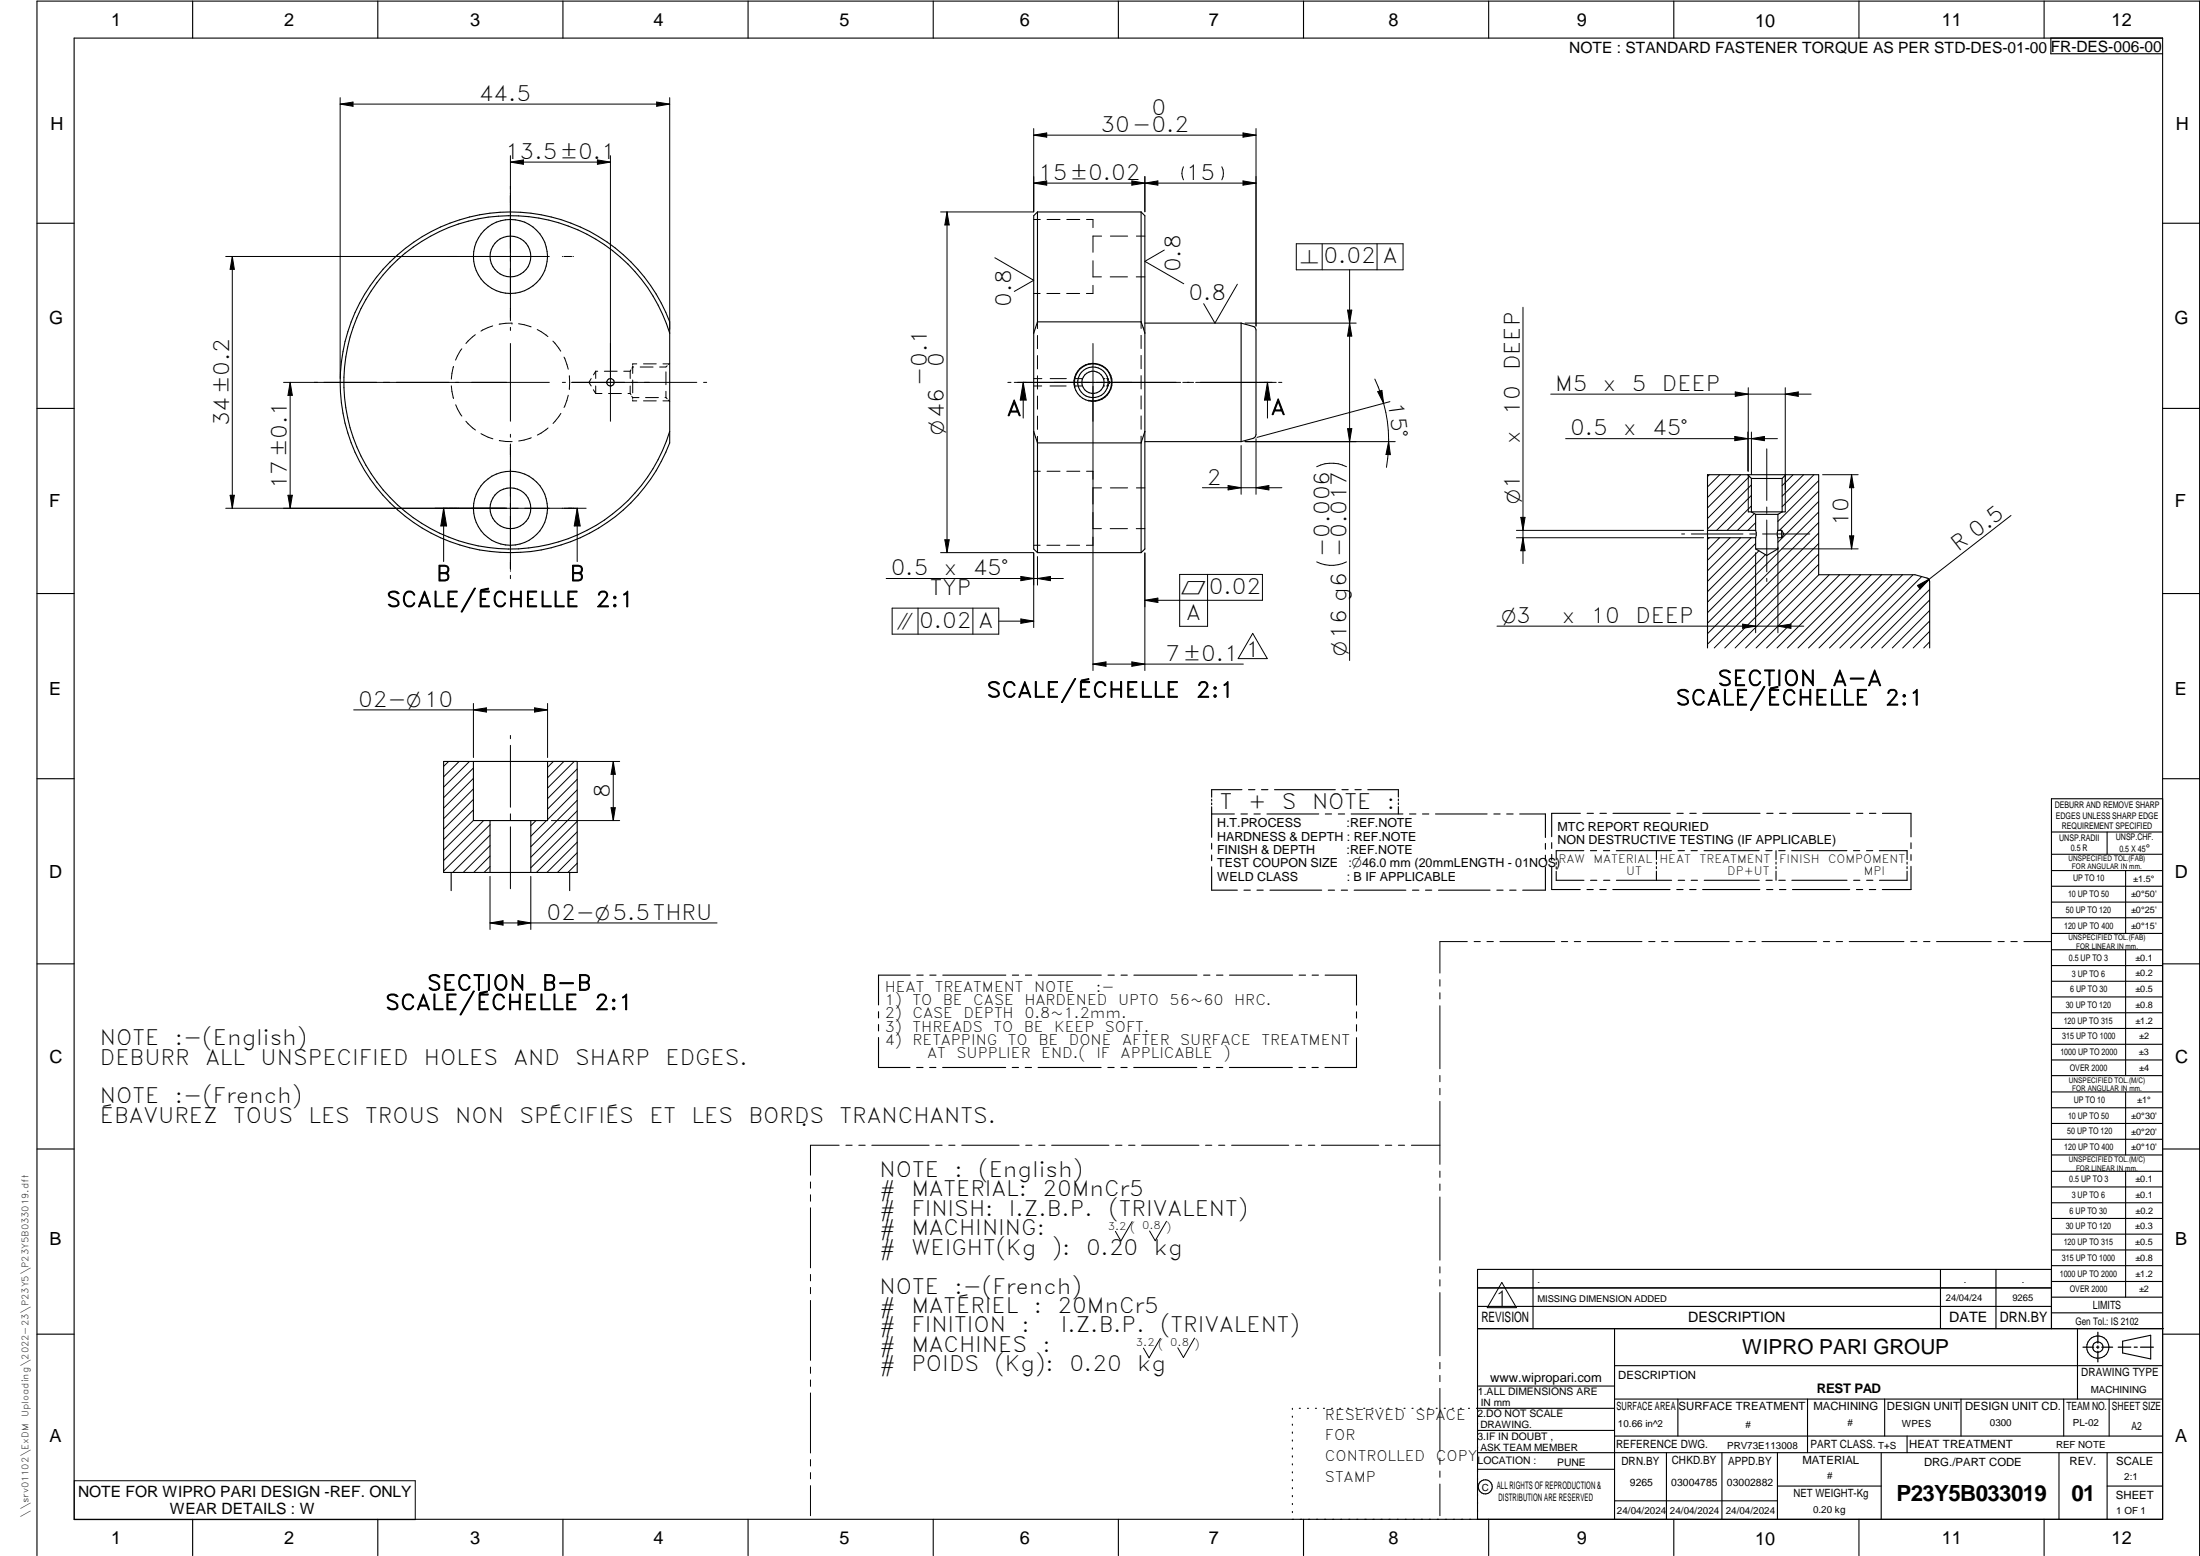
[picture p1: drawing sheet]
<svg xmlns="http://www.w3.org/2000/svg" width="594mm" height="420mm" viewBox="0 0 594 420" stroke-linecap="round" stroke-linejoin="round" font-family="sans-serif">
<g fill="none" stroke="#000" stroke-width=".3">
<path d="M20 10.3h564v400h-564zM52 .3v10M102 .3v10M152 .3v10M202 .3v10M252 .3v10M302 .3v10M352 .3v10M402 .3v10M452 .3v10M502 .3v10M552 .3v10"/>
<path d="M553.8 10.3v4.2h30.2M280.2 57.2l-1.1 1.1v90l1.1 .9M280.2 57.2v29.7M280.2 57.2h27.9M308.1 57.2v29.7M308.1 57.2l1.1 1.1v90l-1.1 .9M10 60.3h10M105.3 70.7a46 46 0 0 1 75.5 16.2v32.7a46 46 0 0 1-67.9 22.3 46 46 0 0 1-7.6-71.2zM584 60.3h10M180.8 90a45 45 0 0 0-69.2-23.3 45 45 0 0 0 0 73.1 45 45 0 0 0 69.2-23.3M280.2 86.9l-1.1 3.1M280.2 86.9h27.9"/>
<path d="M308.1 86.9l1.1 3.1M309.2 87.2h25.9M335.1 87.2l3.7 1.1 .4 .8v28.3l-.4 .8-.4 .2-3.3 .9M335.1 87.2v32.1M10 110.3h10M279.1 116.5l1.1 3.1M280.2 119.6v29.6M280.2 119.6h27.9M308.1 119.6v29.6M309.2 116.5l-1.1 3.1M309.2 119.3h25.9M584 110.3h10"/>
<path d="M472 128.2l.9 1M472.9 129.2v9l1.2 .7M472.9 129.2h8.3M474.1 138.9v4.3M474.1 138.9h6M480.1 138.9v4.3M481.2 129.2v9l-1.1 .7M482.1 138.2h-10M482.2 128.2l-1 1M280.2 149.2h27.9M461.1 143.2h13M461.1 145.2h13"/>
<path d="M474.1 143.2l.2 1.3-.2 .7M474.1 148.2h6M474.1 145.2v3M480.1 143.2h1M480.1 143.2l-.2 .6 .2 1.4M480.1 148.2l-3 1.8-3-1.8M480.1 145.2v3M480.1 145.2h1M481.1 143.2v2M481.1 143.2l.6 1-.6 1M10 160.3h10M521.1 175v-17.9l-.4-.8-3.6-1.1h-26v-27h-30v46.8"/>
<path d="M584 160.3h10M10 210.3h10M119.8 205.6h36.1v30h-36.1zM127.8 205.6v16h20.1v-16M327.2 219.8h6.1M327.2 215.8v.5M327.2 216.8v.5M327.2 217.8v8.3M335.1 219.8h1.7M335.4 213.2h-8.2v2.1M337.1 213.2h1.8M338.6 219.8h1.7"/>
<path d="M340.6 213.2h1.8M342.1 219.8h14M344.2 213.2h16.4M357.9 219.8h1.7M361.4 219.8h1.7M362.4 213.2h1.7M364.9 219.8h13.9M365.9 213.2h1.7M369.4 213.2h8.2v2M377.6 215.8v.4M377.6 216.8v.5M377.6 217.8v2"/>
<path d="M380.6 219.8h1.7M384.1 219.8h1.7M387.6 219.8h14M403.4 219.8h1.7M406.9 219.8h1.7M410.4 219.8h6.9v6.3M426.8 219.6h-7.8v6.3M428.6 219.6h1.7M432 219.6h1.8M435.6 219.6h15.4M452.8 219.6h1.7M456.3 219.6h1.7"/>
<path d="M459.8 219.6h15.5M477.1 219.6h1.7M480.6 219.6h1.7M484.1 219.6h15.4M501.3 219.6h1.7M504.8 219.6h1.8M508.3 219.6h7.7v6.4M584 215.7h-30v143.1M584 210.3h10M121.8 235.6v4.9M132.3 221.6v14M143.3 221.6v14"/>
<path d="M153.8 235.6v4.9M327.2 227.7v1.6M327.2 230.9v1.5M327.2 234.1v6.3h6.9M417.3 227.8v1.5M417.3 230.9v1.6M417.3 234.1v6.3h-6.1M419 227.5v1.6M419 230.7v1.6M419 233.9v6.3h7.7M420.2 235.3v2.4h7.5M420.2 232.8v.6"/>
<path d="M420.2 234.1v.5M427.7 229.7h-7.5v2.5M429.5 229.7h1.7M429.5 237.7h1.7M433 229.7h1.7M433 237.7h1.7M436.4 229.7h15M436.5 237.7h14.9M447.3 229.7v2.4M447.3 232.8v.5M447.3 234v.6M447.3 235.2v2.5"/>
<path d="M453.1 229.7h1.8M453.2 237.7h1.7M456.6 229.7h1.7M456.7 237.7h1.7M460.2 229.7h14.8M460.2 237.7h14.9M476.8 229.7h1.7M476.9 237.7h1.7M479.6 229.7v2.4M479.6 232.8v.5M479.6 234v.6M479.6 235.2v2.5"/>
<path d="M480.3 229.7h1.7M480.3 237.7h1.8M483.8 229.7h14.9M483.9 237.7h14.9M500.5 229.7h1.7M500.5 237.7h1.7M504 229.7h1.7M504.1 237.7h1.6M507.5 229.7h7.5v2.4M515 232.8v.5M515 234v.6M515 235.2v2.5h-7.5"/>
<path d="M516 227.6v1.6M516 230.8v1.5M516 233.9v6.3h-7.7M554 224.7h30M554 230.7h30M554 235.1h30M554 239.3h30M569 224.7v6M574 235.1v17M335.9 240.4h1.7M339.4 240.4h1.7M342.9 240.4h14"/>
<path d="M358.7 240.4h1.7M362.2 240.4h1.7M365.7 240.4h13.9M381.4 240.4h1.8M384.9 240.4h1.7M388.4 240.4h14M404.2 240.4h1.7M407.7 240.4h1.7M428.5 240.2h1.7M432 240.2h1.7M435.5 240.2h15.5M452.8 240.2h1.7"/>
<path d="M456.3 240.2h1.7M459.8 240.2h15.4M477 240.2h1.7M480.5 240.2h1.8M484 240.2h15.5M501.3 240.2h1.7M504.8 240.2h1.7M554 243.6h30M554 247.8h30M554 252.1h30M554 256.5h30M574 256.5v33.9"/>
<path d="M10 260.3h10M237.2 273.2v1.7M237.2 276.6v1.8M245.8 263.3h-8.6v8.1M247.6 263.3h1.7M251.1 263.3h1.7M254.6 263.3h17M273.4 263.3h1.7M276.9 263.3h1.7M280.4 263.3h17M299.2 263.3h1.7M302.7 263.3h1.7"/>
<path d="M306.2 263.3h17M325 263.3h1.7M328.5 263.3h1.7M332 263.3h17M350.8 263.3h1.7M354.3 263.3h1.7M357.8 263.3h8.5v8.1M366.3 273.2v1.7M366.3 276.7v1.7M554 260.7h30M554 265h30M554 269.2h30"/>
<path d="M554 273.5h30M554 277.7h30M584 260.3h10M237.2 280.2v8h8.5M247.5 288.2h1.8M251 288.2h1.7M254.5 288.2h17.1M273.3 288.2h1.7M276.9 288.2h1.6M280.3 288.2h17M299.2 288.2h1.7M302.7 288.2h1.7"/>
<path d="M306.1 288.2h17.1M325 288.2h1.7M328.5 288.2h1.7M332 288.2h17M350.8 288.2h1.7M354.3 288.2h1.7M366.3 280.2v8h-8.5M554 282h30M554 286.2h30M554 290.4h30M554 294.9h30M554 299.1h30"/>
<path d="M574 294.9v17M10 310.3h10M554 303.4h30M554 307.6h30M554 311.9h30M554 316.3h30M574 316.3v34M584 310.3h10M554 320.5h30M554 324.8h30M554 329h30M554 333.2h30"/>
<path d="M554 337.5h30M399 358.8h185.2M399 352.8h155M399 347.8h155M414 342.8v16M436 358.8v51.5M524 342.8v16M539 342.8v16M554 341.8h30M554 346h30M554 350.3h30M554 354.5h30"/>
<path d="M554 342.8h-155v67.5M561 358.8v19M10 360.3h10M399 374.3h37M436 377.8h148M453.1 377.8v10M488.1 377.8v14.5M508.9 377.8v10M529.5 377.8v10M557.3 377.8v10M569.5 377.8v10M573.2 362.2l7.6-1.6v6.3l-7.6-1.6z"/>
<path d="M584 368.8h-148M584 360.3h10M349 380.3v.3M349 382.4v.3M349 384.6v.3M349 386.7v.3M349 388.8v.3M349 391v.3M349 393.1v.3M349 395.3v.3M349 397.4v.3M349 399.5v.3"/>
<path d="M350.9 380.3h.2M353.1 380.3h.2M355.2 380.3h.3M357.4 380.3h.3M359.6 380.3h.3M361.7 380.3h.3M363.9 380.3h.3M366.1 380.3h.3M368.3 380.3h.2M370.4 380.3h.3M372.6 380.3h.3M374.8 380.3h.3"/>
<path d="M376.9 380.3h.4M379.1 380.3h.3M381.3 380.3h.3M383.4 380.3h.4M385.6 380.3h.3M387.8 380.3h.3M390 380.3h.3M392.2 380.3h.3M394.3 380.3h.3M396.5 380.3h.3M398.7 380.3h37.3M399 396.7h37"/>
<path d="M399 392.3h185M399 386.2h37M436 387.8h148M450 392.3v18M465 392.3v18M480 392.3v18M508 392.3v18M515 387.8v4.5M556 392.3v18M569 392.3v18M52 410.3v9.7M102 410.3v9.7"/>
<path d="M152 410.3v9.7M202 410.3v9.7M252 410.3v9.7M302 410.3v9.7M349 401.7v.3M349 403.8v.4M349 406v.3M349 408.1v.3M352 410.3v9.7M402 410.3v9.7M436 405.3h44M452 410.3v9.7"/>
<path d="M480 401.3h28M502 410.3v9.7M552 410.3v9.7M569 401.3h15M10 420v-419.7h584v419.7"/>
<circle cx="137.8" cy="69.2" r="5.5"/>
<circle cx="137.9" cy="69.2" r="10"/>
<circle cx="164.8" cy="103.2" r="1.01"/>
<circle cx="295.1" cy="103.3" r="4.1"/>
<circle cx="295.2" cy="103.3" r="2.99"/>
<circle cx="295.2" cy="103.2" r="5.1"/>
<circle cx="137.8" cy="137.2" r="5.5"/>
<circle cx="137.8" cy="137.2" r="10"/>
<circle cx="566.5" cy="363.7" r="1.39"/>
<circle cx="566.5" cy="363.8" r="3"/>
<circle cx="401.1" cy="401.5" r="1.9"/>
</g>
<g fill="none" stroke="#000" stroke-width=".27">
<path d="M91.9 28.1h88.9M91.9 26.4v75.8M91.9 28.1l3.4-.5v1.1zM177.3 27.6l3.5 .5-3.5 .6zM180.8 26.4v62.5M279.1 34.7v22.5M279.1 36.5l3.6-.6v1.1zM279.1 36.5h60.1M335.7 35.9l3.5 .6-3.5 .5zM339.2 34.7v53.4M137.8 42v44.6M137.8 43.8h27"/>
<path d="M137.8 43.8l3.5-.6v1.2zM161.3 43.2l3.5 .6-3.5 .6zM164.8 42v71.7M254 57.2h25.1M255.7 57.2v92M255.7 57.2l.6 3.5h-1.2zM279.1 59.3h1.8M279.1 49.4l3.6-.5v1.1zM279.1 49.4h60.1M282.7 59.3h3.6M288.1 59.3h3.5M293.4 59.3h1.7v2.2"/>
<path d="M305.6 48.9l3.6 .5-3.6 .6zM309.2 47.7v9.5M309.2 49.4l3.5-.5v1.1zM319.6 45a3.9 3.9 0 0 0 0 3.6M329.9 45a3.9 3.9 0 0 1 0 3.6M335.7 48.9l3.5 .5-3.5 .6zM61 69.3h87.3M62.7 69.3v67.9M62.7 69.3l.6 3.4h-1.2zM151.8 69.3h.1M152.3 69.3h2.1M154.7 69.3h.1"/>
<path d="M268.6 69.6l10.5 6.1-5.2 3M279.1 79.2h1.8M282.7 79.2h3.5M288 79.2h3.5M295.1 70.4v4.4M295.1 77v2.2h-1.7M295.1 74.8h2.3M297.5 63.8l-2.4-.1v4.4M299.8 74.8h4.7M299.8 63.8h4.7M306.8 74.8h2.4M306.9 63.8h2.3"/>
<path d="M314.4 67.5l-5.2 3.1 10.5 6M334.1 76.8l-6 10.4-3.1-5.2M350 65.8h28.9v7.1h-28.9zM357 65.8v7.1M364.4 72.9v105.5M371.8 65.8v7.1M122.5 98.9l-.6 3.5M124.7 94.2l-1.7 3M128.3 90.4l-2.5 2.4M133 88l-3.1 1.4M137.8 92.8v20.9M137.8 88.4v.8"/>
<path d="M138.3 87.2h.1M138.3 87.2l-3.5 .3M140 87.4l3.4 .9M145.1 89l2.8 1.9M149.3 92.1l2.1 2.7M152.3 96.4l1.2 3.3M170.4 99.9l-.2 .3M170.9 98.8v2M171.1 99.1h-.2l-.3 .3M172 98.3h-1.1v.2M172.9 99.1h3.5M173.8 98.3h3.4"/>
<path d="M179 98.3h1.7M180.2 98.8l-.4 .3h-1.7M180.8 98.1l-.3 .3M280.2 86.9v1.8M280.2 90.6v3.5M280.2 96v3.6M295.1 92.8v88.3M308.1 86.9v1.8M308.1 90.6v3.5M308.1 96v3.6M336.2 87.2h30M363.9 83.7h1.1l-.6 3.5z"/>
<path d="M364.4 87.2l.6 3.6h-1.1zM411.3 83v69.2M76.6 103.3h71.7M78.4 103.3v33.9M78.4 103.3l.5 3.5h-1.1zM121.9 104.2l.6 3.4M123.1 109.3l1.6 3.1M125.8 113.7l2.6 2.4M129.9 117.1l3.2 1.4M134.8 119l3.5 .3M137.8 117.3v.8M137.8 119.9v33.9"/>
<path d="M143.5 118.2l-3.4 .9M148 115.6l-2.9 1.9M151.5 111.6l-2.2 2.7M151.8 103.3h.9M153.5 106.7l-1.2 3.3M153.7 104.9h.1M153.7 101.5v3.4M154.3 103.3h33.9M159.6 102.2l-.6 1.1 .6 .9M160.2 105.2l.7 1.1M160.9 100.2h.5M160.9 100.2v2"/>
<path d="M160.9 104.2v2.1M160.9 106.3h1.7M160.9 100.2l-.6 1M163.2 100.2h3.5M164.3 106.3h3.5M168.4 100.2h1.8M169.6 106.3h.6M170.2 100.2v2M170.2 104.2v2.1M170.2 106.3l.2 .3M170.6 107l.3 .4M170.9 107.4v.2"/>
<path d="M170.9 107.9v.3h1.1M170.9 102.6v3.5M170.9 107.4h1.6M173.8 108.2h3.4M174.3 107.4h3.5M179 108.2h1.7M179.6 107.4h.2M179.8 107.4l.4 .3M179.8 100.4v3.5M179.8 105.7v1.7M180.5 108l.3 .4M190 103.3h.8"/>
<path d="M272.2 103.3h.8M273.9 103.3h44.9M276.3 103.3l.8 4.7h-1.6zM276.3 103.3v9.6M279.1 102.2h2.2M279.1 104.2h2.2M280.2 101.5v3.6M280.2 106.9v3.6M280.2 112.4v3.6M280.2 117.8v1.8M283.5 104.2h4.4M283.6 102.2h4.3"/>
<path d="M290.1 104.2h2.2M290.2 102.2h2.1M290.3 104.5a5 5 0 0 1 4.4-6.3 5 5 0 0 1 5.4 5.5 5 5 0 0 1-6.2 4.4M298 104.2h.3M298 102.2h.4M298.8 104.2h.4M298.8 102.2h.4M299.2 102.2l.1 .4M299.2 102.2v.7M299.2 103.6v.6M299.3 103.9l-.1 .3M299.6 103l.2 .3-.3 .3"/>
<path d="M308.1 101.4v3.6M308.1 106.9v3.5M308.1 112.3v3.6M308.1 117.8v1.8M319.4 103.3h2.9M322.9 103.3h21.7M336.2 119.3h40.6M339.2 118.4v15.1M342.3 103.3v9.6M342.3 103.3l.7 4.7h-1.5zM345.3 103.3h.9M363.9 115.7h1.1l-.6 3.6z"/>
<path d="M371.3 102.4l1.7 4.3 .6 2.2M372 105.7l1.2-.3 .4 3.5zM373.6 108.9a39.3 39.3 0 0 1 .8 17.3M375 119.3l.4 3.5-1.1-.1zM375.3 108.5l-35.9 9.6M418.8 106.4h70.3M422.8 118.4h57.2M468.5 117.9l3.5 .5-3.5 .6zM468.6 105.8l3.5 .6-3.5 .6zM472 116.7v10.5M472.1 104.7v22.6M472.9 118.4l3.6-.5v1.1z"/>
<path d="M472.9 116.7v11.4M482.1 104.7v33.5M482.1 106.4l3.5-.6v1.2zM61 137.2h97.3M62.1 133.7h1.2l-.6 3.5zM77.8 133.7h1.1l-.5 3.5zM119.8 137.2l.8 4.8h-1.6zM119.8 137.2v14.4M155.9 137.2v14.4M155.9 137.2l.8 4.8h-1.6zM279.1 127.3h1.8M282.7 127.3h3.6"/>
<path d="M288.1 127.3h3.5M293.4 127.3h1.7M295.1 131.7h2.4M299.8 131.7h4.7M306.9 131.7h2.3M324.7 131.7h21.5M331.6 131.1l3.5 .6-3.5 .6zM335.1 120.3v13.2M339.2 131.7l3.4-.6v1.2zM363.6 126a9 9 0 0 0-8 0M410.7 139.7h1.1l-.5 3.5zM461.6 128.2l-.5 .5"/>
<path d="M464.4 128.2l-3.3 3.3M467.2 128.2l-6.1 6.1M470.1 128.2l-9 9M472.1 128.3v9.9M472.4 128.7l-11.3 11.3M472.9 133.8l-9.4 9.4M472.9 130.9l-11.8 11.9M472.9 136.6l-6.5 6.6M473.7 138.7l-4.5 4.5M477.1 121.2v13.9M477.1 136.9v1.7M484.2 128.2l-3 2.9"/>
<path d="M487 128.2l-5.8 5.8M489.8 128.2l-8.6 8.6M491.1 129.8l-11 11M491.1 132.6l-10.6 10.6M491.1 135.4l-11 11M491.1 138.3l-30 30M492.2 128.2h9.6M500 128.2l.6 3.5h-1.2zM500 128.2v20M543 139.2l-22.9 17.9M137.8 154.1v.2M137.8 155.4v.9"/>
<path d="M239.3 156.2h47.8M254 149.2h25.1M255.1 145.8h1.2l-.6 3.4zM275.7 155.7l3.4 .5-3.4 .6zM279.1 147.2h1.8M279.1 149.3v20.2M280.2 150.3v7.7M280.2 156.2l3.5-.5v1.1zM282.7 147.2h3.5M288 147.2h3.5M293.4 147.2h1.7M295.1 142.7h2.3"/>
<path d="M299.8 142.7h4.7M306.8 142.7h2.4M309.2 149.3v31.8M326.1 155.1v14h-7.5v-14h22.3v7h-31.7M363.6 151.7a9 9 0 0 1-8 0M409.5 145.2h50.5M409.5 143.2h50.5M411.3 145.2l.5 3.5h-1.1zM454.1 144.2h.8M456.7 144.2h14M461.6 145.2l-.5 .4M464.3 145.2l-3.2 3.3"/>
<path d="M467.2 145.2l-6.1 6.1M470 145.2l-8.9 8.9M472.5 144.2h1.7M472.9 145.2l-11.8 11.8M474.1 146.8l-13 13M474.1 141.1l-2.1 2.1M474.1 149.3v21.6M475 148.7l-13.9 13.9M475.9 144.2h12.8M476.8 149.8l-15.7 15.6M477.1 140.4v14M477.1 156.2v.8"/>
<path d="M480.1 147.7v23.2M481.2 148.2h20.6M491.1 141.1l-30 30M491.1 143.9l-30 30M491.1 146.8l-28.2 28.2M491.1 149.6l-25.4 25.4M491.1 152.4l-22.6 22.6M491.1 155.2l-19.7 19.8M494 155.2l-19.8 19.8M496.8 155.2l-19.8 19.8M499.4 144.7h1.2l-.6 3.5zM499.6 155.2l-19.7 19.8"/>
<path d="M502.4 155.2l-19.7 19.8M505.3 155.2l-19.8 19.8M508.1 155.2l-19.7 19.8M510.9 155.2l-19.7 19.8M513.8 155.2l-19.8 19.8M516.6 155.2l-19.8 19.8M517.8 158.1l3.1-1.7-2.4 2.6zM518.9 155.7l-19.2 19.3M520.9 156.5l-18.4 18.5M521.1 159.2l-15.8 15.8M240.9 164.2h28.8v7h-28.8zM247.9 164.2v7"/>
<path d="M262.7 164.2v7M269.7 167.7h9.4M275.7 167.1l3.4 .6-3.4 .6zM295.1 179.3h40.6M295.1 179.3l3.6-.6v1.2zM305.6 178.7l3.6 .6-3.6 .6zM309.2 162.1l3.5-.6v1.2zM338.3 171l3.9 6.8h-7.9zM404.2 169.1h82.9M470.6 168.5l3.5 .6-3.5 .6zM480.1 169.1l3.5-.6v1.2zM521.1 162l-12.9 13"/>
<path d="M521.1 170.5l-4.5 4.5M521.1 164.8l-10.1 10.2M521.1 167.7l-7.3 7.3M521.1 173.3l-1.6 1.7M95.5 191.7h52.4M127.8 191.7l3.6-.6v1.2zM127.8 189.9v14.7M137.8 198.6v.9M144.3 191.1l3.6 .6-3.6 .6zM147.9 189.9v14.7M121.2 205.6l-1.4 1.3M124 205.6l-4.2 4.2"/>
<path d="M126.8 205.6l-7 7M127.8 207.4l-8 8M127.8 210.2l-8 8M127.8 213l-8 8.1M127.8 215.9l-8 8M127.8 218.7l-8 8M137.8 201.3v16.7M137.8 219.8v1.7M148.9 205.6h18.4M149.4 205.6l-1.5 1.6M152.3 205.6l-4.4 4.4M155.1 205.6l-7.2 7.2"/>
<path d="M155.9 207.6l-8 8M155.9 210.4l-8 8.1M155.9 213.3l-8 8M155.9 216.1l-12.6 12.5M155.9 218.9l-12.6 12.6M165 218.1h1.2l-.6 3.5zM165.6 205.6l.6 3.5h-1.2zM165.6 205.6v16M127.8 221.5l-8 8M130.6 221.6l-10.8 10.8M132.3 236.6v14.4M132.3 225.5l-10 10.1"/>
<path d="M132.3 228.3l-7.2 7.3M132.3 222.7l-12.5 12.5M132.3 231.1l-4.4 4.5M132.3 234l-1.6 1.6M137.8 223.3v16.7M143.3 236.6v14.4M144.7 221.6l-1.4 1.4M147.6 221.6l-4.3 4.2M148.9 221.6h18.4M155.9 221.8l-12.6 12.5M155.9 224.6l-11 11M155.9 227.4l-8.2 8.2"/>
<path d="M155.9 230.3l-5.4 5.3M155.9 233.1l-2.5 2.5M132.3 249.2l3.5-.6v1.2zM132.3 249.2h61.3M139.9 248.6l3.4 .6-3.4 .6zM396.2 254.3h-7.4v8.5M398.1 254.3h1.6M401.5 254.3h1.8M405 254.3h14.8M421.6 254.3h1.7M425.1 254.3h1.7M428.6 254.3h14.8"/>
<path d="M445.2 254.3h1.7M448.7 254.3h1.7M452.2 254.3h14.8M468.8 254.3h1.7M472.3 254.3h1.7M475.8 254.3h14.8M492.4 254.3h1.7M495.8 254.3h1.8M499.4 254.3h14.7M516 254.3h1.6M519.4 254.3h1.8M522.9 254.3h14.8"/>
<path d="M539.5 254.3h1.7M543 254.3h1.7M546.5 254.3h7.4M388.8 264.5v1.8M388.8 268.1v1.6M388.8 271.6v17M388.8 290.4v1.7M388.8 293.9v1.7M388.8 297.4v17M218.9 319.2v1.6M226.6 309.2h-7.7v8.1M228.4 309.2h1.7"/>
<path d="M231.9 309.2h1.7M235.4 309.2h15.5M252.7 309.2h1.7M256.2 309.2h1.7M259.7 309.2h15.5M277 309.2h1.7M280.5 309.2h1.7M284 309.2h15.5M301.2 309.2h1.8M304.8 309.2h1.7M308.3 309.2h15.5M325.5 309.2h1.7"/>
<path d="M329.1 309.2h1.6M332.6 309.2h15.4M349.8 309.2h1.7M353.3 309.2h1.7M356.8 309.2h15.5M374.1 309.2h1.7M377.6 309.2h1.7M381.1 309.2h7.7M388.8 316.2v1.7M388.8 319.7v1.7M218.9 322.6v1.8M218.9 326.1v16.2"/>
<path d="M305.7 329.9l-3 5.2-1.5-2.6M315 329.8l-3.1 5.2-1.5-2.6M388.8 323.2v17.1M218.9 344.1v1.8M218.9 347.6v1.7M218.9 351.2v16.1M388.8 342.1v1.6M388.8 345.6v1.7M388.8 349v17.1M405.5 346.3l4 6.8h-7.9zM218.9 369.1v1.7M218.9 372.6v1.8"/>
<path d="M218.9 376.1v16.2M313.3 361.4l-3 5.2-1.5-2.6M322.6 361.3l-3 5.3-1.6-2.7M388.8 367.9v1.7M388.8 371.4v1.7M388.8 374.9v17M20.1 399.8h92v10.5h-92zM218.9 394.1v1.8M218.9 397.6v1.7M388.8 393.7v1.7M388.8 397.2v1.7M218.9 401.2v8.1"/>
<path d="M388.8 400.7v8.6"/>
</g>
<path d="M566.5 359.7v3M562.5 363.8h2.9M566.1 363.8h.7M566.5 363.4v.7M566.5 364.9v2.8M567.6 363.8h2.9M572 363.8h3.4M576.3 363.8h.8M578 363.8h3.5" fill="none" stroke="#000" stroke-width=".34"/>
<g fill="#000">
<path d="M91.9 28.1l3.4-.5v1.1zM177.3 27.6l3.5 .5-3.5 .6zM279.1 36.5l3.6-.6v1.1zM335.7 35.9l3.5 .6-3.5 .5zM137.8 43.8l3.5-.6v1.2zM161.3 43.2l3.5 .6-3.5 .6zM279.1 49.4l3.6-.5v1.1zM305.6 48.9l3.6 .5-3.6 .6zM309.2 49.4l3.5-.5v1.1zM335.7 48.9l3.5 .5-3.5 .6zM62.7 69.3l.6 3.4h-1.2zM255.7 57.2l.6 3.5h-1.2z"/>
<path d="M363.9 83.7h1.1l-.6 3.5zM364.4 87.2l.6 3.6h-1.1zM78.4 103.3l.5 3.5h-1.1zM276.3 103.3l.8 4.7h-1.6zM342.3 103.3l.7 4.7h-1.5zM363.9 115.7h1.1l-.6 3.6zM372 105.7l1.2-.3 .4 3.5zM468.5 117.9l3.5 .5-3.5 .6zM468.6 105.8l3.5 .6-3.5 .6zM472.9 118.4l3.6-.5v1.1zM482.1 106.4l3.5-.6v1.2zM62.1 133.7h1.2l-.6 3.5z"/>
<path d="M77.8 133.7h1.1l-.5 3.5zM331.6 131.1l3.5 .6-3.5 .6zM339.2 131.7l3.4-.6v1.2zM375 119.3l.4 3.5-1.1-.1zM410.7 139.7h1.1l-.5 3.5zM500 128.2l.6 3.5h-1.2zM119.8 137.2l.8 4.8h-1.6zM155.9 137.2l.8 4.8h-1.6zM255.1 145.8h1.2l-.6 3.4zM275.7 155.7l3.4 .5-3.4 .6zM280.2 156.2l3.5-.5v1.1zM411.3 145.2l.5 3.5h-1.1z"/>
<path d="M499.4 144.7h1.2l-.6 3.5zM517.8 158.1l3.1-1.7-2.4 2.6zM275.7 167.1l3.4 .6-3.4 .6zM295.1 179.3l3.6-.6v1.2zM305.6 178.7l3.6 .6-3.6 .6zM309.2 162.1l3.5-.6v1.2zM470.6 168.5l3.5 .6-3.5 .6zM480.1 169.1l3.5-.6v1.2zM127.8 191.7l3.6-.6v1.2zM144.3 191.1l3.6 .6-3.6 .6zM165.6 205.6l.6 3.5h-1.2zM165 218.1h1.2l-.6 3.5z"/>
<path d="M132.3 249.2l3.5-.6v1.2zM139.9 248.6l3.4 .6-3.4 .6z"/>
</g>
<g font-size="6">
<text x="512.1" y="405.2">P23Y5B033019</text>
<text x="559.4" y="405.2">01</text>
</g>
<g font-size="5.7">
<text x="129.3" y="27.3">44.5</text>
<text x="297.2" y="35.6">30-0.2</text>
<text x="311" y="31">0</text>
<text x="136.4" y="42.9">13.5±0.1</text>
<text x="280.3" y="48.6">15±0.02</text>
<text x="320.2" y="48.6">15</text>
<text x="357.4" y="71.1">0.02 A</text>
<text x="318.8" y="73.6" transform="rotate(-90 318.8 73.6)">0.8</text>
<text x="273" y="82.8" transform="rotate(-90 273 82.8)">0.8</text>
<text x="321" y="81.1">0.8</text>
<text x="254.8" y="99.1" transform="rotate(-90 254.8 99.1)">0</text>
<text x="410.4" y="100" transform="rotate(-90 410.4 100)">DEEP</text>
<text x="250.3" y="104.3" transform="rotate(-90 250.3 104.3)">-0.1</text>
<text x="420" y="105.5">M5</text>
<text x="432.8" y="105.5">x</text>
<text x="440.6" y="105.5">5</text>
<text x="448.8" y="105.5">DEEP</text>
<text x="271.9" y="112.3">A</text>
<text x="343.1" y="112">A</text>
<text x="374.9" y="108.9" transform="rotate(83 374.9 108.9)">15°</text>
<text x="410.4" y="112.1" transform="rotate(-90 410.4 112.1)">10</text>
<text x="61.8" y="115.1" transform="rotate(-90 61.8 115.1)">34±0.2</text>
<text x="410.4" y="119.8" transform="rotate(-90 410.4 119.8)">x</text>
<text x="424" y="117.6">0.5</text>
<text x="438.4" y="117.6">x</text>
<text x="446.1" y="117.6">45°</text>
<text x="325.9" y="130.9">2</text>
<text x="77.5" y="132.1" transform="rotate(-90 77.5 132.1)">17±0.1</text>
<text x="499.1" y="142.2" transform="rotate(-90 499.1 142.2)">10</text>
<text x="528.7" y="149.2" transform="rotate(-38 528.7 149.2)">R 0.5</text>
<text x="240.5" y="155.4">0.5</text>
<text x="254.9" y="155.4">x</text>
<text x="262.7" y="155.4">45°</text>
<text x="359" y="150.5" transform="rotate(-90 359 150.5)">-0.006</text>
<text x="363.6" y="150.5" transform="rotate(-90 363.6 150.5)">-0.017</text>
<text x="117.8" y="156.9">B</text>
<text x="153.8" y="156.9">B</text>
<text x="251.1" y="160.6">TYP</text>
<text x="326.4" y="160.4">0.02</text>
<text x="104.3" y="163.9">SCALE/ÉCHELLE</text>
<text x="160.8" y="163.9">2:1</text>
<text x="320.3" y="167.3">A</text>
<text x="248.2" y="169.5">0.02 A</text>
<text x="421.8" y="168.2">x</text>
<text x="429.5" y="168.2">10</text>
<text x="441.6" y="168.2">DEEP</text>
<text x="314.7" y="178.4">7±0.1</text>
<text x="336.3" y="177.3">1</text>
<text x="463.8" y="185.2">SECTION</text>
<text x="494.8" y="185.2">A-A</text>
<text x="96.7" y="190.8">02-O10</text>
<text x="266.4" y="188.3">SCALE/ÉCHELLE</text>
<text x="322.9" y="188.3">2:1</text>
<text x="452.5" y="190.4">SCALE/ÉCHELLE</text>
<text x="509" y="190.4">2:1</text>
<text x="164.7" y="215.6" transform="rotate(-90 164.7 215.6)">8</text>
<text x="329.4" y="218.4">T</text>
<text x="337" y="218.4">+</text>
<text x="346.2" y="218.4">S</text>
<text x="354.3" y="218.4">NOTE</text>
<text x="374.5" y="218.4">:</text>
<text x="147.6" y="248.4">02-O5.5THRU</text>
<text x="115.3" y="267.4">SECTION</text>
<text x="146.3" y="267.4">B-B</text>
<text x="104" y="272.7">SCALE/ÉCHELLE</text>
<text x="160.5" y="272.7">2:1</text>
<text x="27" y="282.2">NOTE</text>
<text x="27" y="287.4">DEBURR</text>
<text x="47.2" y="282.2">:-(English)</text>
<text x="55.4" y="287.4">ALL</text>
<text x="70.3" y="287.4">UNSPECIFIED</text>
<text x="114.5" y="287.4">HOLES</text>
<text x="138.6" y="287.4">AND</text>
<text x="155.3" y="287.4">SHARP</text>
<text x="179.7" y="287.4">EDGES.</text>
<text x="27" y="297.9">NOTE</text>
<text x="47.2" y="297.9">:-(French)</text>
<text x="27" y="303.2">ÉBAVUREZ</text>
<text x="63" y="303.2">TOUS</text>
<text x="83.3" y="303.2">LES</text>
<text x="98.6" y="303.2">TROUS</text>
<text x="122.9" y="303.2">NON</text>
<text x="140.3" y="303.2">SPÉCIFIÉS</text>
<text x="175.4" y="303.2">ET</text>
<text x="186.7" y="303.2">LES</text>
<text x="202.1" y="303.2">BORDS</text>
<text x="216.1" y="304">.</text>
<text x="226.7" y="303.2">TRANCHANTS.</text>
<text x="237.5" y="317.8">NOTE</text>
<text x="257.7" y="317.8">:</text>
<text x="264.1" y="317.8">(English)</text>
<text x="237.5" y="323">#</text>
<text x="246.1" y="323">MATERIAL:</text>
<text x="281.5" y="323">20MnCr5</text>
<text x="237.5" y="328.3">#</text>
<text x="246.1" y="328.3">FINISH:</text>
<text x="272.4" y="328.3">I.Z.B.P.</text>
<text x="299.3" y="328.3">(TRIVALENT)</text>
<text x="237.5" y="333.5">#</text>
<text x="246.1" y="333.5">MACHINING:</text>
<text x="237.5" y="338.8">#</text>
<text x="246.1" y="338.8">WEIGHT(Kg</text>
<text x="284" y="338.8">):</text>
<text x="293.3" y="338.8">0.20</text>
<text x="311.6" y="338.8">kg</text>
<text x="237.5" y="349.3">NOTE</text>
<text x="257.7" y="349.3">:-(French)</text>
<text x="403.6" y="352.6">1</text>
<text x="237.5" y="354.5">#</text>
<text x="237.5" y="359.8">#</text>
<text x="246.1" y="359.8">FINITION</text>
<text x="246.1" y="354.5">MATÉRIEL</text>
<text x="275.8" y="359.8">:</text>
<text x="279.2" y="354.5">:</text>
<text x="285.6" y="354.5">20MnCr5</text>
<text x="286.4" y="359.8">I.Z.B.P.</text>
<text x="313.3" y="359.8">(TRIVALENT)</text>
<text x="237.5" y="365">#</text>
<text x="246.1" y="365">MACHINES</text>
<text x="281.5" y="365">:</text>
<text x="237.5" y="370.3">#</text>
<text x="246.1" y="370.3">POIDS</text>
<text x="268.5" y="370.3">(Kg):</text>
<text x="288.8" y="370.3">0.20</text>
<text x="307.1" y="370.3">kg</text>
</g>
<text font-size="5.6" x="470.5" y="365.5">WIPRO PARI GROUP</text>
<g font-size="5.4">
<text x="351.1" y="71.1">n</text>
<text x="254.8" y="117.6" transform="rotate(-90 254.8 117.6)">O46</text>
<text x="410.4" y="136.1" transform="rotate(-90 410.4 136.1)">O1</text>
<text x="318.9" y="160.4">r</text>
<text x="242.2" y="169.5">i</text>
<text x="405.5" y="168.2">O3</text>
<text x="363.6" y="177.1" transform="rotate(-90 363.6 177.1)">O16 g6</text>
</g>
<g font-size="4.9">
<text x="30" y="6.9">1</text>
<text x="76.7" y="6.9">2</text>
<text x="127" y="6.9">3</text>
<text x="176.5" y="6.9">4</text>
<text x="226.7" y="6.9">5</text>
<text x="275.4" y="6.9">6</text>
<text x="326.4" y="6.9">7</text>
<text x="375" y="6.9">8</text>
<text x="425.8" y="6.9">9</text>
<text x="473.9" y="7.3">10</text>
<text x="524.3" y="6.9">11</text>
<text x="570.2" y="6.9">12</text>
<text x="13.6" y="35.1">H</text>
<text x="587.6" y="35.1">H</text>
<text x="13.2" y="87.5">G</text>
<text x="587.2" y="87.5">G</text>
<text x="13.2" y="137">F</text>
<text x="587.2" y="137">F</text>
<text x="13.2" y="187.6">E</text>
<text x="587.2" y="187.6">E</text>
<text x="13.2" y="237">D</text>
<text x="587.2" y="237">D</text>
<text x="13.4" y="287.1">C</text>
<text x="587.4" y="287.1">C</text>
<text x="13.4" y="336.2">B</text>
<text x="587.4" y="336.2">B</text>
<text x="13.4" y="389.3">A</text>
<text x="587.4" y="389.3">A</text>
<text x="30" y="416.9">1</text>
<text x="76.7" y="416.9">2</text>
<text x="127" y="416.9">3</text>
<text x="176.5" y="416.9">4</text>
<text x="226.7" y="416.9">5</text>
<text x="275.4" y="416.9">6</text>
<text x="326.4" y="416.9">7</text>
<text x="375" y="416.9">8</text>
<text x="425.8" y="416.9">9</text>
<text x="473.9" y="417.3">10</text>
<text x="524.3" y="416.9">11</text>
<text x="570.2" y="416.9">12</text>
</g>
<g font-size="4.2">
<text x="423.7" y="14.3">NOTE : STANDARD FASTENER TORQUE AS PER STD-DES-01-00</text>
<text x="553.8" y="14">FR-DES-006-00</text>
<text x="21.1" y="404.3">NOTE FOR WIPRO PARI DESIGN -REF. ONLY</text>
<text x="45.9" y="408.8">WEAR DETAILS : W</text>
</g>
<g font-size="3.9">
<text x="238.9" y="267.8">HEAT</text>
<text x="252.5" y="267.8">TREATMENT</text>
<text x="279.2" y="267.8">NOTE</text>
<text x="296" y="267.8">:-</text>
<text x="238.9" y="271.4">1)</text>
<text x="238.9" y="275">2)</text>
<text x="246.4" y="271.4">TO</text>
<text x="246.4" y="275">CASE</text>
<text x="254.6" y="271.4">BE</text>
<text x="260.2" y="275">DEPTH</text>
<text x="262.8" y="271.4">CASE</text>
<text x="276.6" y="271.4">HARDENED</text>
<text x="276.6" y="275">0.8~1.2mm.</text>
<text x="301.9" y="271.4">UPTO</text>
<text x="315.8" y="271.4">56~60</text>
<text x="333.2" y="271.4">HRC.</text>
<text x="238.9" y="278.6">3)</text>
<text x="246.4" y="278.6">THREADS</text>
<text x="268.3" y="278.6">TO</text>
<text x="276.5" y="278.6">BE</text>
<text x="284.7" y="278.6">KEEP</text>
<text x="298.4" y="278.6">SOFT.</text>
<text x="238.9" y="282.2">4)</text>
<text x="246.4" y="282.2">RETAPPING</text>
<text x="250.4" y="285.8">AT</text>
<text x="258.3" y="285.8">SUPPLIER</text>
<text x="272.2" y="282.2">TO</text>
<text x="280.4" y="282.2">BE</text>
<text x="281.2" y="285.8">END.(</text>
<text x="288.6" y="282.2">DONE</text>
<text x="296.1" y="285.8">IF</text>
<text x="302.6" y="285.8">APPLICABLE</text>
<text x="303" y="282.2">AFTER</text>
<text x="318.7" y="282.2">SURFACE</text>
<text x="330.4" y="285.8">)</text>
<text x="340.7" y="282.2">TREATMENT</text>
<text x="400" y="357.1">REVISION</text>
<text x="455.9" y="357.1">DESCRIPTION</text>
<text x="526.4" y="357.1">DATE</text>
<text x="540" y="357.1">DRN.BY</text>
<text x="357.8" y="383.3">RESERVED</text>
<text x="382.3" y="383.3">SPACE</text>
<text x="357.8" y="388.9">FOR</text>
<text x="357.8" y="394.5">CONTROLLED</text>
<text x="387.8" y="394.5">COPY</text>
<text x="357.8" y="400">STAMP</text>
</g>
<text font-size="3.6" x="490.6" y="376.1">REST PAD</text>
<text font-size="3.5" x="402.4" y="373.3">www.wipropari.com</text>
<g font-size="3.4">
<text x="328.7" y="223.4">H.T.PROCESS</text>
<text x="328.7" y="227">HARDNESS &amp; DEPTH : REF.NOTE</text>
<text x="363.6" y="223.4">:REF.NOTE</text>
<text x="420.6" y="224.4">MTC REPORT REQURIED</text>
<text x="420.6" y="228">NON DESTRUCTIVE TESTING (IF APPLICABLE)</text>
<text x="328.7" y="230.6">FINISH &amp; DEPTH</text>
<text x="363.6" y="230.6">:REF.NOTE</text>
<text x="328.7" y="234.2">TEST COUPON SIZE</text>
<text x="328.7" y="237.8">WELD CLASS</text>
<text x="363.7" y="237.8">: B IF APPLICABLE</text>
<text x="364.2" y="234.2">:O46.0 mm (20mmLENGTH - 01NOS)</text>
</g>
<g font-size="3.1">
<text x="420.8" y="233.1">RAW</text>
<text x="430.3" y="233.1">MATERIAL HEAT</text>
<text x="458.9" y="233.1">TREATMENT</text>
<text x="480.4" y="233.1">FINISH</text>
<text x="493.7" y="233.1">COMPOMENT</text>
<text x="439.2" y="236.2">UT</text>
<text x="466.4" y="236.2">DP+UT</text>
<text x="503.3" y="236.2">MPI</text>
<text x="565.1" y="353.5">LIMITS</text>
<text x="562" y="371.7">DRAWING TYPE</text>
<text x="437" y="372.3">DESCRIPTION</text>
<text x="436.5" y="380.8">SURFACE AREA</text>
<text x="453.3" y="380.8">SURFACE TREATMENT</text>
<text x="489.7" y="380.8">MACHINING</text>
<text x="509.5" y="380.8">DESIGN UNIT</text>
<text x="530.6" y="380.8">DESIGN UNIT CD.</text>
<text x="558" y="380.6">TEAM NO.</text>
<text x="570.3" y="380.7">SHEET SIZE</text>
<text x="575.6" y="386.1">A2</text>
<text x="436.4" y="391.1">REFERENCE DWG.</text>
<text x="437.8" y="395.5">DRN.BY</text>
<text x="451.4" y="395.4">CHKD.BY</text>
<text x="466.6" y="395.5">APPD.BY</text>
<text x="486.7" y="395.4">MATERIAL</text>
<text x="488.9" y="390.9">PART CLASS.</text>
<text x="515.6" y="390.9">HEAT TREATMENT</text>
<text x="519.6" y="395.9">DRG./PART CODE</text>
<text x="558.9" y="395.5">REV.</text>
<text x="571.4" y="395.6">SCALE</text>
<text x="484.3" y="404.2">NET WEIGHT-Kg</text>
<text x="571.4" y="404.7">SHEET</text>
</g>
<text font-size="3" x="579.5" y="230.1">°</text>
<g font-size="2.8">
<text x="299.1" y="332.1">3.2 ( 0.8 )</text>
<text x="560.4" y="357.7">Gen Tol.: IS 2102</text>
<text x="306.7" y="363.6">3.2 ( 0.8 )</text>
<text x="399.1" y="376.6">1.ALL DIMENSIONS ARE</text>
<text x="399" y="382.7">2.DO NOT SCALE</text>
<text x="399" y="388.7">3.IF IN DOUBT ,</text>
<text x="399" y="395.4">LOCATION :</text>
<text x="420.5" y="396">PUNE</text>
<text x="404.2" y="402">ALL RIGHTS OF REPRODUCTION &amp;</text>
<text x="440.1" y="401.2">9265</text>
<text x="451.3" y="401.2">03004785</text>
<text x="466.3" y="401.2">03002882</text>
<text x="404.7" y="405.4">DISTRIBUTION ARE RESERVED</text>
</g>
<g font-size="2.7">
<text x="564.6" y="376.2">MACHINING</text>
<text x="399.9" y="379.7">IN mm</text>
<text x="399.7" y="385.7">DRAWING.</text>
<text x="436.9" y="385.4">10.66 in^2</text>
<text x="471.4" y="385.5">#</text>
<text x="498.9" y="385">#</text>
<text x="513.6" y="385.3">WPES</text>
<text x="537.3" y="385.1">0300</text>
<text x="559.7" y="385.1">PL-02</text>
<text x="399.7" y="391.8">ASK TEAM MEMBER</text>
<text x="466.4" y="391.2">PRV73E113008</text>
<text x="507.1" y="391.2">T+S</text>
<text x="555.2" y="391.1">REF NOTE</text>
<text x="493.4" y="399.5">#</text>
<text x="573.6" y="399.7">2:1</text>
<text x="400.1" y="402.5">C</text>
<text x="436.6" y="408.7">24/04/2024</text>
<text x="450.9" y="408.8">24/04/2024</text>
<text x="466" y="408.9">24/04/2024</text>
<text x="489.6" y="408.5">0.20 kg</text>
<text x="571.4" y="408.7">1 OF 1</text>
</g>
<g font-size="2.5">
<text x="554.9" y="218.3">DEBURR AND REMOVE SHARP</text>
<text x="555.2" y="221">EDGES UNLESS SHARP EDGE</text>
<text x="556.1" y="227.1">UNSP.RADII</text>
<text x="556.8" y="223.8">REQUIREMENT SPECIFIED</text>
<text x="571.4" y="226.9">UNSP.CHF.</text>
<text x="559.2" y="229.9">0.5 R</text>
<text x="572.3" y="230.1">0.5 X 45</text>
<text x="559.8" y="238">UP TO 10</text>
<text x="576.1" y="238.1">±1.5°</text>
<text x="558.5" y="242.2">10 UP TO 50</text>
<text x="575.5" y="242.3">±0°50'</text>
<text x="557.4" y="250.7">120 UP TO 400</text>
<text x="557.9" y="246.5">50 UP TO 120</text>
<text x="575.5" y="250.7">±0°15'</text>
<text x="575.5" y="246.5">±0°25'</text>
<text x="558.7" y="259.4">0.5 UP TO 3</text>
<text x="559.5" y="263.7">3 UP TO 6</text>
<text x="576.6" y="263.6">±0.2</text>
<text x="576.6" y="259.4">±0.1</text>
<text x="559" y="267.9">6 UP TO 30</text>
<text x="576.6" y="267.9">±0.5</text>
<text x="557.8" y="272.2">30 UP TO 120</text>
<text x="576.6" y="272.2">±0.8</text>
<text x="556.9" y="280.7">315 UP TO 1000</text>
<text x="557.3" y="276.4">120 UP TO 315</text>
<text x="576.6" y="276.4">±1.2</text>
<text x="577.7" y="280.7">±2</text>
<text x="556.4" y="284.9">1000 UP TO 2000</text>
<text x="577.6" y="284.9">±3</text>
<text x="558.9" y="289.2">OVER 2000</text>
<text x="577.7" y="289.3">±4</text>
<text x="560" y="297.9">UP TO 10</text>
<text x="577.1" y="297.9">±1°</text>
<text x="558.5" y="302.1">10 UP TO 50</text>
<text x="575.5" y="302.1">±0°30'</text>
<text x="557.4" y="310.6">120 UP TO 400</text>
<text x="558.2" y="306.3">50 UP TO 120</text>
<text x="575.5" y="310.6">±0°10'</text>
<text x="575.5" y="306.4">±0°20'</text>
<text x="558.8" y="319.2">0.5 UP TO 3</text>
<text x="559.4" y="323.4">3 UP TO 6</text>
<text x="576.6" y="319.2">±0.1</text>
<text x="576.6" y="323.5">±0.1</text>
<text x="558.9" y="327.7">6 UP TO 30</text>
<text x="576.7" y="327.7">±0.2</text>
<text x="557.8" y="332">30 UP TO 120</text>
<text x="576.6" y="332">±0.3</text>
<text x="556.8" y="340.5">315 UP TO 1000</text>
<text x="557.3" y="336.3">120 UP TO 315</text>
<text x="576.6" y="336.3">±0.5</text>
<text x="576.6" y="340.5">±0.8</text>
<text x="415.2" y="346.4">.</text>
<text x="530.3" y="346.5">.</text>
<text x="545.9" y="346.4">.</text>
<text x="556.2" y="344.7">1000 UP TO 2000</text>
<text x="576.6" y="344.7">±1.2</text>
<text x="415.2" y="351.5">MISSING DIMENSION ADDED</text>
<text x="525.5" y="351.3">24/04/24</text>
<text x="543.4" y="351.4">9265</text>
<text x="558.9" y="349">OVER 2000</text>
<text x="577.6" y="349">±2</text>
</g>
<g font-size="2.4">
<text x="7.7" y="382.7" transform="rotate(-90 7.7 382.7)">Uploading\2022-23\P23Y5\P23Y5B033019.dft</text>
<text x="7.7" y="409.8" transform="rotate(-90 7.7 409.8)">\\srv01102\ExDM</text>
</g>
<g font-size="2.1">
<text x="558.5" y="232.4">UNSPECIFIED TOL.(FAB)</text>
<text x="559.5" y="234.7">FOR ANGULAR IN mm.</text>
<text x="558.6" y="253.9">UNSPECIFIED TOL.(FAB)</text>
<text x="560.7" y="256.3">FOR LINEAR IN mm.</text>
<text x="558.7" y="292.3">UNSPECIFIED TOL.(M/C)</text>
<text x="559.6" y="294.7">FOR ANGULAR IN mm.</text>
<text x="558.7" y="313.7">UNSPECIFIED TOL.(M/C)</text>
<text x="560.6" y="316.1">FOR LINEAR IN mm.</text>
</g>
</svg>
